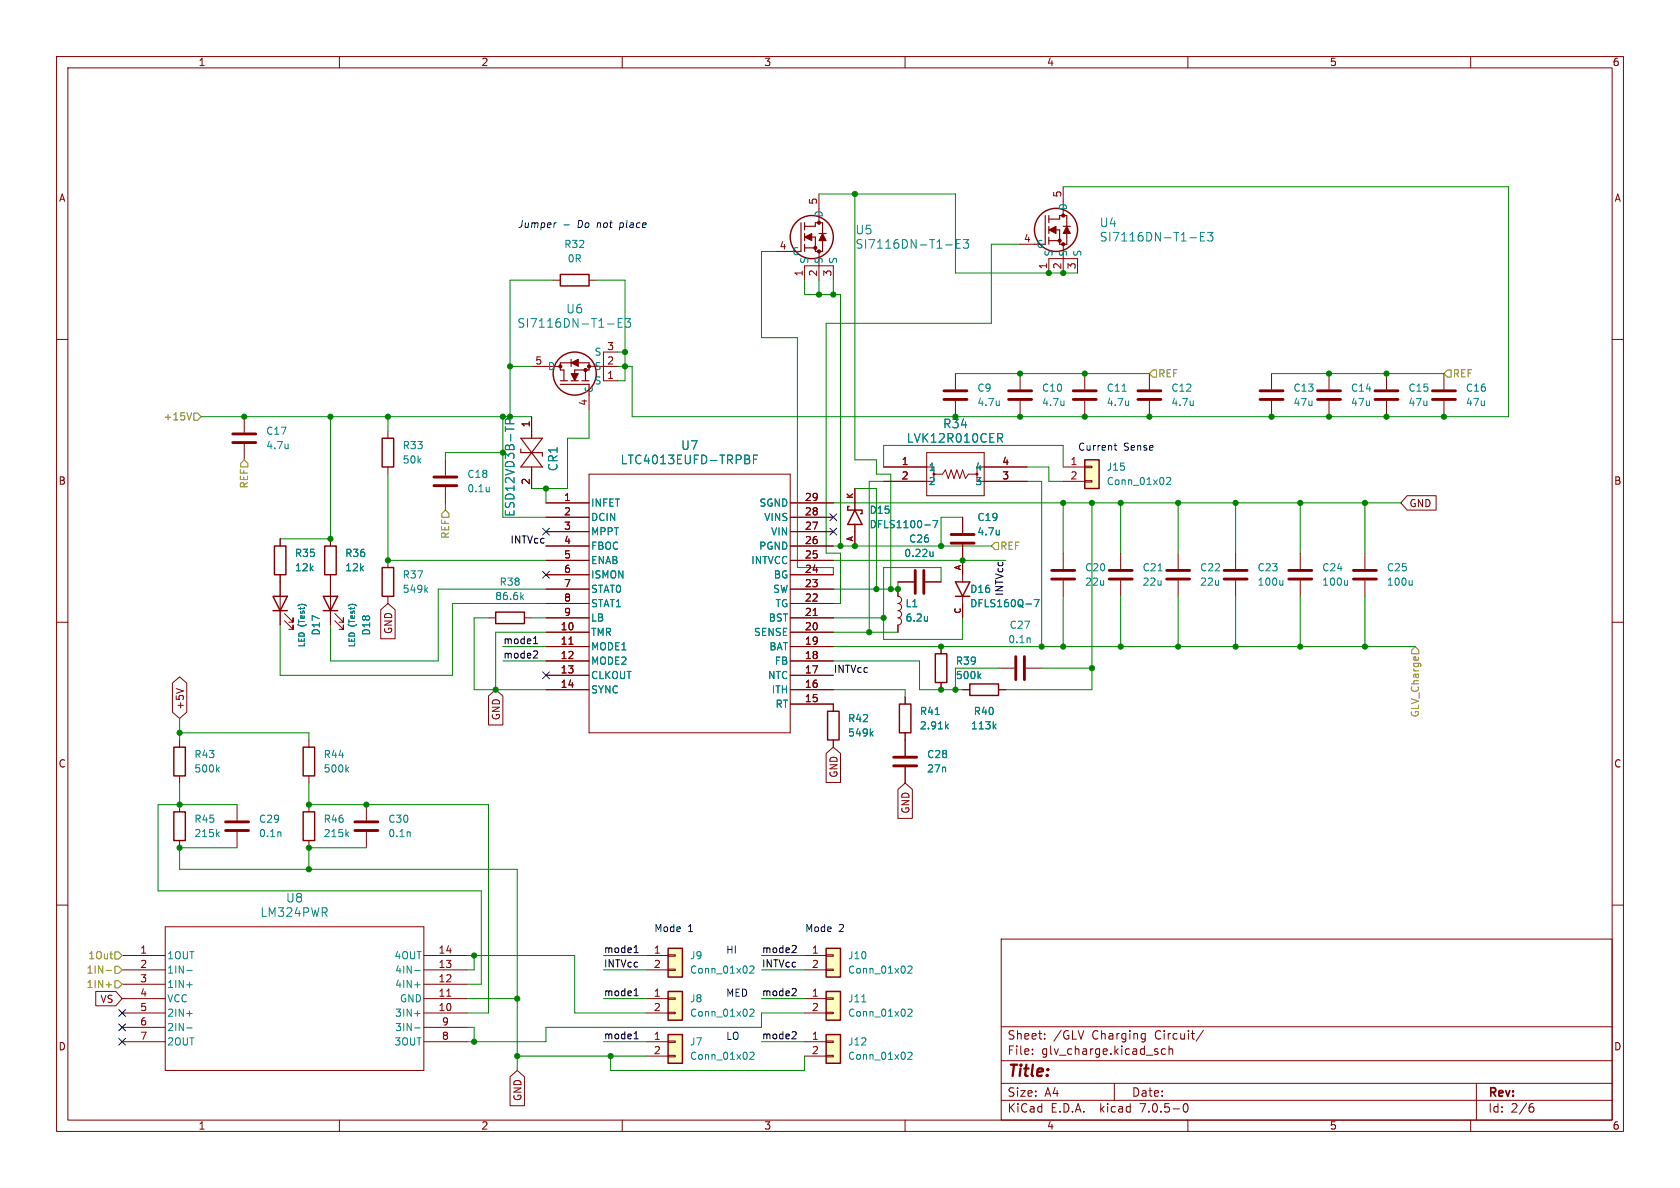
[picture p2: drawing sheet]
<svg xmlns="http://www.w3.org/2000/svg" width="297mm" height="210mm" viewBox="0 0 297 210" stroke-linecap="round" stroke-linejoin="round" font-family="sans-serif">
<g fill="none" stroke="#840000" stroke-width=".18">
<path d="M10 10h277v190h-277zM12 12h273v186h-273zM60 10v2M110 10v2M160 10v2M210 10v2M260 10v2M144.8 34.3v5.1M188 33v5.1M10 60h2M97.8 49.5h1.3M104.1 49.5h1.3"/>
<path d="M137.2 44.5h2.5M142.2 49.5v-2.5h5.1v2.5M144.8 44.5v5M180.3 43.2h2.6M185.4 48.3v-2.6h5.1v2.6M188 43.2v5.1M285 60h2M43.2 73.7v2.8M43.2 78.5v2.8M68.6 76.2v1.3M94 64.8h5.1M94 73.7v2.5"/>
<path d="M104.1 69.9v2.5M104.1 64.7l5.1 .1M109.2 62.2h-2.5v5.1h2.5M168.9 66v2.8M168.9 70.9v2.8M180.3 66v2.8M180.3 70.9v2.8M191.8 66v2.8M191.8 70.9v2.8M203.2 66v2.8M203.2 70.9v2.8M224.8 66v2.8"/>
<path d="M224.8 70.9v2.8M234.9 66v2.8M234.9 70.9v2.8M245.1 66v2.8M245.1 70.9v2.8M255.3 66v2.8M255.3 70.9v2.8M49.5 95.3v1.2M58.4 95.3v1.2M68.6 82.6v1.2M68.6 99.1v1.2M78.7 81.3v2.8"/>
<path d="M78.7 86.1v2.8M94 83.8v2.6M96.5 88.9h7.6M96.5 91.4h7.6M96.5 99.1h7.6M96.5 96.5h7.6M96.5 94h7.6M104.1 83.8h35.6v45.7h-35.6zM139.7 88.9h7.6M139.7 91.4h7.6M139.7 99.1h7.6M139.7 96.5h7.6"/>
<path d="M139.7 94h7.6M151.1 86.4v2.5M151.1 94v2.5M156.2 85.1h7.6M156.2 82.6h7.6M163.8 80h10.2v7.6h-10.2zM165.1 83.8h1.5l.5-.7 .5 1.5 .5-1.5 .6 1.5 .5-1.5 .5 1.5 .5-1.5 .5 1.5 .5-.8h1.5M165.1 82.6v2.5M170.2 91.4v2.8M170.2 96.3v6.6M181.6 82.6h-8.9v2.5h8.9M188 97.8v2.8"/>
<path d="M188 85.1h3.8M188 82.6h3.8M191.8 85h1.2v.2h-1.2zM191.8 82.4h1.2v.3h-1.2zM198.1 97.8v2.8M208.3 97.8v2.8M218.4 97.8v2.8M229.9 97.8v2.8M241.3 97.8v2.8M248.8 87.6h5.1v2.6h-5.1l-1.2-1.3zM10 110h2M49.5 101.6v8.9"/>
<path d="M50.3 109.7l1.5 1.6v-.8v.8h-.7M50.3 108.5l1.5 1.5v-.8v.8h-.7M58.4 101.6v8.9M59.2 109.7l1.5 1.6v-.8v.8h-.8M59.2 108.5l1.5 1.5v-.8v.8h-.8M67.3 107.8l1.3-1.1 1.3 1.1v5.1h-2.6zM68.6 105.4v1.3M86.4 109.2h1.2M92.7 109.2h1.3M96.5 111.8h7.6M96.5 114.3h7.6M96.5 116.8h7.6"/>
<path d="M96.5 119.4h7.6M96.5 109.2h7.6M96.5 106.7h7.6M96.5 104.1h7.6M96.5 101.6h7.6M100.6 113.9h.7M139.7 111.8h7.6M139.7 114.3h7.6M139.7 116.8h7.6M139.7 119.4h7.6M139.7 109.2h7.6M139.7 106.7h7.6"/>
<path d="M139.7 104.1h7.6M139.7 101.6h7.6M143.8 108.8h.7M158.7 104.1v1.3a.64 .64 0 0 1 .7 .6 .64 .64 0 0 1-.7 .7 .64 .64 0 0 1 .7 .6 .64 .64 0 0 1-.7 .7 .64 .64 0 0 1 .7 .6 .64 .64 0 0 1-.7 .6 .64 .64 0 0 1 .7 .7 .64 .64 0 0 1-.7 .6v1.3M158.7 102.9h2.8M163.6 102.9h2.8M166.4 114.3v1.3M170.2 105.4v3.8M176.5 118.1h2.8M181.4 118.1h2.7M188 102.6v2.8M198.1 102.6v2.8"/>
<path d="M208.3 102.6v2.8M218.4 102.6v2.8M229.9 102.6v2.8M241.3 102.6v2.8M285 110h2M30.5 120.8l1.2-1.1 1.3 1.1v5.1l-1.3 1.1-1.2-1.1zM31.2 121.7l1.2 .4M31.7 130.8v1.3M31.7 137.2v1.2M54.6 130.8v1.3M54.6 137.2v1.2M86.4 123l1.2-1.1 1.3 1.1v5.2h-2.5z"/>
<path d="M96.5 121.9h7.6M139.7 121.9h7.6M139.7 124.5h7.6v1.2M146 133.2l1.3-1.1 1.3 1.1v5.1h-2.6zM147.3 130.8v1.3M158.7 139.5l1.3-1.1 1.3 1.1v5.2h-2.6zM160 123.2v1.3M160 129.5v4.1M160 135.6v2.8M166.4 120.7v1.2M170.2 121.9h1.2M176.5 121.9h1.3"/>
<path d="M10 160h2M31.7 142.2v1.3M31.7 148.6v1.3M41.9 142.2v2.8M41.9 147.1v2.8M54.6 142.2v1.3M54.6 148.6v1.3M64.8 142.2v2.8M64.8 147.1v2.8M285 160h2M16.9 175.3h3.6l1.1 1.2-1.1 1.3h-3.6zM21.6 176.5h7.6"/>
<path d="M21.6 179.1h7.6M21.6 168.9h7.6M21.6 171.5h7.6M21.6 174h7.6M29.2 163.8h45.7v25.4h-45.7zM74.9 176.5h7.6M74.9 179.1h7.6M74.9 168.9h7.6M74.9 171.5h7.6M74.9 174h7.6M79 176.1h.7M114.3 176.5h3.8"/>
<path d="M114.3 179.1h3.8M114.3 168.9h3.8M114.3 171.5h3.8M118.1 178.9h1.3v.3h-1.3zM118.1 176.4h1.3v.3h-1.3zM118.1 171.3h1.3v.3h-1.3zM118.1 168.8h1.3v.2h-1.3zM142.2 176.5h3.8M142.2 179.1h3.8M142.2 168.9h3.8M142.2 171.5h3.8M146 171.3h1.3v.3h-1.3z"/>
<path d="M146 168.8h1.3v.2h-1.3zM146 178.9h1.3v.3h-1.3zM146 176.4h1.3v.3h-1.3zM177 166h108v32h-108zM21.6 184.2h7.6M21.6 181.6h7.6M60 198v2M74.9 184.2h7.6M74.9 181.6h7.6M90.2 190.3l1.2-1.1 1.3 1.1v5.2h-2.5zM110 198v2M114.3 184.2h3.8"/>
<path d="M114.3 186.7h3.8M118.1 186.6h1.3v.2h-1.3zM118.1 184h1.3v.3h-1.3zM142.2 184.2h3.8M142.2 186.7h3.8M146 186.6h1.3v.2h-1.3zM146 184h1.3v.3h-1.3zM160 198v2M177 194.5h108M177 191.5h108M177 187.5h108M177 181.5h108"/>
<path d="M182.5 186.3v.1M182.5 185.5v.1M184.7 183.6v.1M184.7 182.8v.1M197 191.5v3M202 182.7l.5 .1M202.5 182.7v1.2l-.2 .2-.3 .1M202.5 183.6l-.5 .1M204.7 186v.3M206 185.5l-.4-.1-.3 .3v.4l.2 .2h.5M206.7 185.5l.2-.1 .3 .1 .1 .9M206.7 184.9v1.5"/>
<path d="M209.3 195.2l.2-.1a.81 .81 0 0 1 .6 .6 .81 .81 0 0 1-.3 .8l-.1 .1a.81 .81 0 0 1-.4-1.4zM210 198v2M212.7 182.1l-1.2 2M260 198v2M261 191.5v6.5M270.5 195.7h.4l.3 .3-.2 .5h-.5M271 195.1l-.5 .1"/>
</g>
<g fill="none" stroke="#840000" stroke-width=".25">
<path d="M99.1 48.5h5v2h-5zM67.6 77.5h2v5.1h-2zM48.5 96.5h2v5.1h-2zM57.4 96.5h2v5.1h-2zM150.1 89.5h-.2v.7h2.5v.6h-.3M151.1 88.9v1.3M151.1 92.7v1.3M151.1 90.2l1.3 2.5h-2.5zM191.8 81.3h2.5v5.1h-2.5zM48.3 105.4h2.5l-1.3 2.6zM48.3 108h2.5M57.1 105.4h2.6l-1.3 2.6z"/>
<path d="M57.1 108h2.6M67.6 100.3h2v5.1h-2zM87.6 108.2h5.1v2h-5.1zM165.4 115.6h2v5.1h-2zM168.9 102.9h2.5l-1.2 2.5zM168.9 105.4h2.5M30.7 132.1h2.1v5.1h-2.1zM53.6 132.1h2v5.1h-2zM146.3 125.7h2v5.1h-2zM159 124.5h2v5h-2zM171.4 120.9h5.1v2h-5.1zM30.7 143.5h2.1v5.1h-2.1z"/>
<path d="M53.6 143.5h2v5.1h-2zM118.1 175.3h2.5v5h-2.5zM118.1 167.6h2.5v5.1h-2.5zM146 167.6h2.6v5.1h-2.6zM146 175.3h2.6v5h-2.6zM118.1 182.9h2.5v5.1h-2.5zM146 182.9h2.6v5.1h-2.6z"/>
<circle cx="143.5" cy="41.9" r="3.8"/>
<circle cx="186.7" cy="40.6" r="3.8"/>
<circle cx="101.6" cy="66" r="3.8"/>
</g>
<g fill="none" stroke="#008484" stroke-width=".18">
<path d="M107.4 57.3h1.2M109.3 57h.5M110 56.3h-.7v1.5h.7M110.5 56.3h1l-.5 .6 .4 .1v.7l-.2 .1h-.5l-.2-.1M167.2 43.3h1.1M169.1 43.1h.5M169.8 42.4h-.7v1.5h.7M170.3 42.4h.9l-.5 .5 .5 .2v.6l-.2 .2h-.5l-.2-.2M210.4 42h1.1M212.2 41.8h.6M213 41.1h-.8v1.5h.8M213.5 41.1h.9l-.5 .6 .5 .1v.7l-.3 .1h-.4l-.2-.1"/>
<path d="M90.1 74.9v-.7l-.2-.2-.4 .1-.2 .2v.6h1.6M176.4 76.6h.6l.3 .3-.2 .5h-.7M176.7 77.4l.6 .8M132.5 81.3v.5M133.2 81.2h.5M133.9 80.5h-.7v1.5M163.5 92.8h.9M164.9 92h.9l-.6 1.3M164.9 97.5v.9M164.9 98.2l-.3 .2M206.2 84.5l.5-.1 .3 .4-.8 .9h.8M75.2 104.2l.4 .5"/>
<path d="M75.6 103.9l-.5 .5M92.2 105.5l.4 .5M92.6 105.1l-.5 .5M173 119.5l.4 .5M173.4 119.1l-.5 .5M182.8 106h.9l-.6 1.3M226.8 102.6v.8M226.8 103.3l-.2 .1M238.2 102.6v.8M238.2 103.3l-.2 .1M249.7 102.6v.8M249.7 103.3l-.2 .1"/>
<path d="M38.4 136l.4 .5M38.8 135.6l-.5 .5M61.3 136l.3 .5M61.6 135.6l-.4 .5M154 129.6l.3 .5M154.3 129.3l-.4 .5M167.3 128.4l.4 .4M167.7 128l-.5 .5M175.7 128.4l.4 .4M176.1 128l-.5 .5M38.4 147.4l.4 .5M38.8 147.1l-.5 .4"/>
<path d="M61.3 147.4l.3 .5M61.6 147.1l-.4 .4M33 179.2h1M33 174.1h1M33 171.5h1M73.3 179.2h1M73.3 174.1h1M73.3 171.5h1M132.6 170.9l.5-.1 .2 .3-.8 .9h.8M132.6 178.5l.5-.1 .2 .3-.8 .9h.8M152.4 177.1h.7M160.5 178.5l.5-.1 .2 .3-.7 .9h.7"/>
<path d="M160.5 170.9l.5-.1 .2 .3-.7 .9h.7M33 181.7h1M73.3 181.7h1M132.6 186.1l.5-.1 .2 .4-.8 .9h.8M160.5 186.1l.5-.1 .2 .4-.7 .9h.7"/>
</g>
<g fill="#ffffc2" stroke="#ffffc2" stroke-width=".18">
<path d="M118.1 182.9h2.5v5.1h-2.5z"/>
<path d="M118.1 175.3h2.5v5h-2.5z"/>
<path d="M118.1 167.6h2.5v5.1h-2.5z"/>
<path d="M146 167.6h2.6v5.1h-2.6z"/>
<path d="M146 182.9h2.6v5.1h-2.6z"/>
<path d="M191.8 81.3h2.5v5.1h-2.5z"/>
<path d="M146 175.3h2.6v5h-2.6z"/>
</g>
<g fill="none" stroke="#840000" stroke-width=".51">
<path d="M41.1 78.2h4.1M41.1 76.7h4.1M166.9 70.6h4M166.9 69.1h4M178.3 70.6h4.1M178.3 69.1h4.1M189.7 70.6h4.1M189.7 69.1h4.1M201.2 70.6h4M201.2 69.1h4M222.8 70.6h4M222.8 69.1h4"/>
<path d="M232.9 70.6h4.1M232.9 69.1h4.1M243.1 70.6h4M243.1 69.1h4M253.2 70.6h4.1M253.2 69.1h4.1M76.7 85.9h4.1M76.7 84.3h4.1M168.1 96h4.1M168.1 94.5h4.1M161.8 100.8v4.1M163.3 100.8v4.1"/>
<path d="M179.6 116.1v4M181.1 116.1v4M185.9 100.8h4.1M185.9 102.4h4.1M196.1 100.8h4.1M196.1 102.4h4.1M206.2 100.8h4.1M206.2 102.4h4.1M216.4 100.8h4.1M216.4 102.4h4.1M227.8 100.8h4.1M227.8 102.4h4.1"/>
<path d="M239.3 100.8h4M239.3 102.4h4M158 135.4h4.1M158 133.9h4.1M39.9 146.8h4M39.9 145.3h4M62.7 146.8h4.1M62.7 145.3h4.1"/>
</g>
<g fill="none" stroke="#840000" stroke-width=".2">
<path d="M141.6 39.4v5.1M142.2 39.4v1.2M184.8 38.1v5.1M185.4 38.1v1.3M185.4 38.7h1.9v-.6h1.3v1.9M142.2 40h1.9v-.6h1.3v1.9M142.2 41.3v1.2M142.2 43.2v1.3M142.2 43.8h1.9M143.5 41.9h.6v2.6h1.3v-2M144.8 41.3h1.2M185.4 40v1.3"/>
<path d="M185.4 41.9v1.3M185.4 42.5h1.9M186.7 40.6h.6v2.6h1.3v-1.9M188 40h1.2M92.1 77.5l3.8 5.1h-3.8l3.8-5.1zM92.1 79.4v.6h3.8v.6M94 76.2v1.3M99.1 67.9h5M99.1 67.3h1.2M101 67.3h1.2M101 64.1h-1.9v1.3h.6v1.9M101 63.5v1.3"/>
<path d="M102.2 64.1h1.9v1.3h-2.5v.6M102.9 67.3h1.2M103.5 65.4v1.9M94 82.6v1.2"/>
</g>
<g fill="#840000" stroke="#840000" stroke-width=".18">
<path d="M185.4 40.6l1.3-.6v1.3z"/>
<path d="M188.6 40l.6 1.3h-1.2z"/>
<path d="M142.2 41.9l1.3-.6v1.2z"/>
<path d="M145.4 41.3l.6 1.2h-1.2z"/>
<path d="M101 66h1.2l-.6 1.3z"/>
<path d="M101 64.1l1.2-.6v1.3z"/>
<circle cx="187.3" cy="42.5" r=".28"/>
<circle cx="188" cy="43.2" r=".28"/>
<circle cx="188" cy="38.1" r=".28"/>
<circle cx="144.1" cy="43.8" r=".28"/>
<circle cx="144.8" cy="44.5" r=".28"/>
<circle cx="144.8" cy="39.4" r=".28"/>
<circle cx="103.5" cy="65.4" r=".28"/>
<circle cx="104.1" cy="64.8" r=".28"/>
<circle cx="99.1" cy="64.8" r=".28"/>
</g>
<g fill="none" stroke="#848400" stroke-width=".18">
<path d="M33.9 73l-.4 1.2M34.3 73h.6l.7 .7-.7 .6h-.6zM203.8 65.4h.7v1.3h-.7l-.6-.7zM255.9 65.4h.6v1.3h-.6l-.6-.7zM43.2 81.3l.6 .6v.7h-1.3v-.7zM78.7 90.2l.7 .6v.6h-1.3v-.6zM175.9 95.9h.6v1.3h-.6l-.6-.7zM250.2 114.3l.6 .6v.7h-1.2v-.7zM18.8 174.1h.9M18.8 171.5h.9M20.3 168.3h.7l.6 .6-.6 .6h-.7zM20.3 173.4h.7l.6 .6-.6 .6h-.7z"/>
<path d="M20.3 170.8h.7l.6 .7-.6 .6h-.7z"/>
</g>
<path d="M94.3 113.8h.7M94.6 112.7l.1-.2v1.3M94.8 115.1l.2 .2v.3l-.7 .7h.7M112.1 168.4h.7M112.1 176h.7M112.3 167.3l.2-.2v1.3M112.3 174.9l.2-.2v1.3M140.5 167.1l.3 .3-.1 .3-.7 .7h.8M140.5 174.7l.3 .3-.1 .3-.7 .7h.8M112.1 183.6h.7M112.3 182.5l.2-.1v1.2M140.5 182.4l.3 .2-.1 .3-.7 .7h.8" fill="none" stroke="#000" stroke-width=".18"/>
<path d="M98.4 39.4h-.3M99.7 39.7h1M197 78.7h.4M197.1 78.3v1.1l.3 .2" fill="none" stroke="#0000c2" stroke-width=".18"/>
<g fill="none" stroke="#008400" stroke-width=".18">
<path d="M144.8 34.3h24.1v14h21.6M151.1 34.3v47h3.8v2.5h2.6v20.3M188 33h78.7v40.7h-154.9v-8.9h-2.6M97.8 49.5h-7.6v24.2M105.4 49.5h5.1v17.8h-1.3M137.2 44.5h-2.6v15.2h6.4v40.6h6.3v1.3M142.2 49.5v2.6h6.4v44.4M144.8 49.5v2.6M147.3 49.5v2.6M180.3 43.2h-5v14h-29.3v40.6h2.6v8.9h-1.3M35.6 73.7h58.4M58.4 73.7v21.6h-8.9"/>
<path d="M68.6 73.7v2.5M88.9 73.7v17.7h7.6M90.2 64.8h3.8M104.1 72.4v5.1h-3.8v8.9h-6.3M109.2 62.2h1.3M168.9 66h34.3M224.8 66h30.5M68.6 83.8v15.3h27.9M78.7 88.9v1.3M88.9 80h-10.2v1.3M96.5 86.4v2.5M147.3 99.1h30.5"/>
<path d="M147.3 88.9h100.3M147.3 96.5h28M151.1 86.4h3.8v17.7M156.2 82.6v-3.9h31.8v3.9M156.2 85.1h-2.5v26.7M170.2 91.4h-3.8v5.1M181.6 82.6h3.8v2.5h2.6M181.6 85.1h2.5v29.2M188 88.9v8.9M193 88.9v33h-15.2M198.1 88.9v8.9M208.3 88.9v8.9"/>
<path d="M218.4 88.9v8.9M229.9 88.9v8.9M241.3 88.9v8.9M86.4 109.2h-2.6v12.7h12.7M88.9 116.8h7.6M88.9 114.3h7.6M94 109.2h2.5M96.5 104.1h-19v12.7h-19.1v-6.3M96.5 106.7h-16.5v12.7h-30.5v-8.9M96.5 111.8h-8.9v10.1M147.3 109.2h8.9M147.3 111.8h11.4"/>
<path d="M147.3 116.8h15.3v5.1h7.6M147.3 114.3h102.9M158.7 102.9v1.2h-11.4M166.4 102.9v-2.6h-10.2v12.7h14v-3.8M176.5 118.1h-7.6v3.8M184.1 118.1h8.9M188 105.4v8.9M198.1 105.4v8.9M208.3 105.4v8.9M218.4 105.4v8.9M229.9 105.4v8.9M241.3 105.4v8.9"/>
<path d="M31.7 129.5h22.9v1.3M31.7 127v3.8M31.7 138.4v3.8M54.6 138.4v3.8h31.8v36.9h-3.9M147.3 121.9h12.7v1.3M41.9 149.9h-10.2v3.8h59.7v35.5M41.9 142.2h-14v15.3h57.2v16.5h-2.6M64.8 149.9h-10.2v3.8M82.5 168.9h19.1v10.2h12.7M82.5 176.5h8.9M83.8 168.9v2.6h-1.3M106.7 171.5h7.6"/>
<path d="M106.7 168.9h7.6M106.7 176.5h7.6M134.6 171.5h7.6M134.6 168.9h7.6M134.6 176.5h7.6M142.2 179.1h-7.6v2.5h-38.1v2.6h-14M82.5 181.6h1.3v2.6M91.4 186.7h22.9M106.7 184.2h7.6M107.9 186.7v2.5h34.3v-2.5M134.6 184.2h7.6"/>
</g>
<g fill="none" stroke="#000084" stroke-width=".18">
<path d="M95.9 93.4l1.2 1.2M97.1 93.4l-1.2 1.2M146.7 90.8l1.2 1.2M146.7 93.4l1.2 1.2M147.9 90.8l-1.2 1.2M147.9 93.4l-1.2 1.2M95.9 101l1.2 1.2M95.9 118.8l1.2 1.2M97.1 101l-1.2 1.2M97.1 118.8l-1.2 1.2M21 178.5l1.2 1.2M22.2 178.5l-1.2 1.2"/>
<path d="M21 181l1.2 1.2M21 183.5l1.2 1.3M22.2 181l-1.2 1.2M22.2 183.5l-1.2 1.3"/>
</g>
<g fill="#008400" stroke="#008400" stroke-width=".18">
<circle cx="154.9" cy="104.1" r=".46"/>
<circle cx="158.7" cy="104.1" r=".46"/>
<circle cx="157.5" cy="104.1" r=".46"/>
<circle cx="156.2" cy="109.2" r=".46"/>
<circle cx="110.5" cy="62.2" r=".46"/>
<circle cx="148.6" cy="96.5" r=".46"/>
<circle cx="31.7" cy="149.9" r=".46"/>
<circle cx="31.7" cy="142.2" r=".46"/>
<circle cx="54.6" cy="153.7" r=".46"/>
<circle cx="54.6" cy="149.9" r=".46"/>
<circle cx="54.6" cy="142.2" r=".46"/>
<circle cx="31.7" cy="129.5" r=".46"/>
<circle cx="64.8" cy="142.2" r=".46"/>
<circle cx="87.6" cy="121.9" r=".46"/>
<circle cx="83.8" cy="184.2" r=".46"/>
<circle cx="91.4" cy="176.5" r=".46"/>
<circle cx="91.4" cy="186.7" r=".46"/>
<circle cx="107.9" cy="186.7" r=".46"/>
<circle cx="83.8" cy="168.9" r=".46"/>
<circle cx="88.9" cy="73.7" r=".46"/>
<circle cx="90.2" cy="73.7" r=".46"/>
<circle cx="68.6" cy="99.1" r=".46"/>
<circle cx="58.4" cy="95.3" r=".46"/>
<circle cx="68.6" cy="73.7" r=".46"/>
<circle cx="58.4" cy="73.7" r=".46"/>
<circle cx="43.2" cy="73.7" r=".46"/>
<circle cx="96.5" cy="86.4" r=".46"/>
<circle cx="90.2" cy="64.8" r=".46"/>
<circle cx="88.9" cy="80" r=".46"/>
<circle cx="110.5" cy="64.8" r=".46"/>
<circle cx="191.8" cy="73.7" r=".46"/>
<circle cx="203.2" cy="73.7" r=".46"/>
<circle cx="147.3" cy="52.1" r=".46"/>
<circle cx="188" cy="88.9" r=".46"/>
<circle cx="180.3" cy="73.7" r=".46"/>
<circle cx="185.4" cy="48.3" r=".46"/>
<circle cx="188" cy="48.3" r=".46"/>
<circle cx="151.1" cy="34.3" r=".46"/>
<circle cx="144.8" cy="52.1" r=".46"/>
<circle cx="180.3" cy="66" r=".46"/>
<circle cx="168.9" cy="73.7" r=".46"/>
<circle cx="191.8" cy="66" r=".46"/>
<circle cx="188" cy="114.3" r=".46"/>
<circle cx="198.1" cy="114.3" r=".46"/>
<circle cx="193" cy="118.1" r=".46"/>
<circle cx="208.3" cy="88.9" r=".46"/>
<circle cx="218.4" cy="88.9" r=".46"/>
<circle cx="229.9" cy="88.9" r=".46"/>
<circle cx="241.3" cy="88.9" r=".46"/>
<circle cx="218.4" cy="114.3" r=".46"/>
<circle cx="208.3" cy="114.3" r=".46"/>
<circle cx="229.9" cy="114.3" r=".46"/>
<circle cx="241.3" cy="114.3" r=".46"/>
<circle cx="166.4" cy="121.9" r=".46"/>
<circle cx="166.4" cy="114.3" r=".46"/>
<circle cx="168.9" cy="121.9" r=".46"/>
<circle cx="184.1" cy="114.3" r=".46"/>
<circle cx="170.2" cy="99.1" r=".46"/>
<circle cx="166.4" cy="96.5" r=".46"/>
<circle cx="153.7" cy="111.8" r=".46"/>
<circle cx="151.1" cy="96.5" r=".46"/>
<circle cx="245.1" cy="73.7" r=".46"/>
<circle cx="255.3" cy="73.7" r=".46"/>
<circle cx="234.9" cy="73.7" r=".46"/>
<circle cx="224.8" cy="73.7" r=".46"/>
<circle cx="198.1" cy="88.9" r=".46"/>
<circle cx="193" cy="88.9" r=".46"/>
<circle cx="245.1" cy="66" r=".46"/>
<circle cx="234.9" cy="66" r=".46"/>
</g>
<text font-size="2.8" fill="#840000" x="178" y="190.8">Title:</text>
<g font-size="2.1" fill="#008484">
<text x="151.2" y="41.6">U5</text>
<text x="194.4" y="40.3">U4</text>
<text x="151.2" y="44.1">SI7116DN-T1-E3</text>
<text x="194.4" y="42.9">SI7116DN-T1-E3</text>
<text x="91.4" y="58.1">SI7116DN-T1-E3</text>
<text x="100" y="55.6">U6</text>
<text x="166.7" y="75.9">R34</text>
<text x="98.7" y="83.4" transform="rotate(-90 98.7 83.4)">CR1</text>
<text x="109.7" y="82.2">LTC4013EUFD-TRPBF</text>
<text x="120.4" y="79.7">U7</text>
<text x="160.2" y="78.4">LVK12R010CER</text>
<text x="91.1" y="91.4" transform="rotate(-90 91.1 91.4)">ESD12VD3B-TP</text>
<text x="50.5" y="159.7">U8</text>
<text x="46" y="162.2">LM324PWR</text>
</g>
<g font-size="2.1" fill="#840000">
<text x="178" y="183.9">Sheet:</text>
<text x="186.2" y="183.9">/GLV</text>
<text x="192.9" y="183.9">Charging</text>
<text x="204.1" y="183.9">Circuit/</text>
<text x="178" y="186.6">File:</text>
<text x="184" y="186.6">glv_charge.kicad_sch</text>
<text x="178" y="196.8">KiCad</text>
<text x="178" y="194">Size:</text>
<text x="184.6" y="194">A4</text>
<text x="185.7" y="196.8">E.D.A.</text>
<text x="194.4" y="196.8">kicad</text>
<text x="200" y="194">Date:</text>
<text x="201.5" y="196.8">7.0.5-0</text>
<text x="263" y="194.2">Rev:</text>
<text x="263" y="196.8">Id:</text>
<text x="267" y="196.8">2/6</text>
</g>
<g font-size="1.8" fill="#840000">
<text x="35" y="11.8">1</text>
<text x="85" y="11.8">2</text>
<text x="135" y="11.8">3</text>
<text x="185" y="11.8">4</text>
<text x="235" y="11.8">5</text>
<text x="285" y="11.8">6</text>
<text x="10.4" y="35.8">A</text>
<text x="187.7" y="35" transform="rotate(-90 187.7 35)">5</text>
<text x="285.4" y="35.8">A</text>
<text x="144.5" y="36.2" transform="rotate(-90 144.5 36.2)">5</text>
<text x="137.8" y="44.2">4</text>
<text x="180.9" y="42.9">4</text>
<text x="185.2" y="47.7" transform="rotate(-90 185.2 47.7)">1</text>
<text x="187.7" y="47.7" transform="rotate(-90 187.7 47.7)">2</text>
<text x="190.2" y="47.7" transform="rotate(-90 190.2 47.7)">3</text>
<text x="142" y="48.9" transform="rotate(-90 142 48.9)">1</text>
<text x="144.5" y="48.9" transform="rotate(-90 144.5 48.9)">2</text>
<text x="147.1" y="48.9" transform="rotate(-90 147.1 48.9)">3</text>
<text x="94.6" y="64.5">5</text>
<text x="107.3" y="64.5">2</text>
<text x="107.3" y="62">3</text>
<text x="103.9" y="71.8" transform="rotate(-90 103.9 71.8)">4</text>
<text x="107.3" y="67.1">1</text>
<text x="93.7" y="75.6" transform="rotate(-90 93.7 75.6)">1</text>
<text x="159.4" y="82.3">1</text>
<text x="177.1" y="82.3">4</text>
<text x="189.2" y="82.3">1</text>
<text x="10.3" y="85.8">B</text>
<text x="93.7" y="85.8" transform="rotate(-90 93.7 85.8)">2</text>
<text x="99.7" y="88.6">1</text>
<text x="142.2" y="88.6">29</text>
<text x="159.4" y="84.8">2</text>
<text x="177.1" y="84.8">3</text>
<text x="189.2" y="84.8">2</text>
<text x="249.1" y="89.8">GND</text>
<text x="285.3" y="85.8">B</text>
<text x="99.7" y="91.2">2</text>
<text x="99.7" y="93.7">3</text>
<text x="142.2" y="93.7">27</text>
<text x="142.2" y="91.2">28</text>
<text x="99.7" y="96.3">4</text>
<text x="99.7" y="98.8">5</text>
<text x="99.7" y="101.3">6</text>
<text x="142.2" y="101.3">24</text>
<text x="142.2" y="98.8">25</text>
<text x="142.2" y="96.3">26</text>
<text x="99.7" y="103.9">7</text>
<text x="99.7" y="106.4">8</text>
<text x="142.2" y="106.4">22</text>
<text x="142.2" y="103.9">23</text>
<text x="69.5" y="112.1" transform="rotate(-90 69.5 112.1)">GND</text>
<text x="99.1" y="111.5">10</text>
<text x="99.7" y="109">9</text>
<text x="142.2" y="111.5">20</text>
<text x="142.2" y="109">21</text>
<text x="99.1" y="114">11</text>
<text x="99.1" y="116.6">12</text>
<text x="99.1" y="119.1">13</text>
<text x="142.2" y="119.1">17</text>
<text x="142.2" y="116.6">18</text>
<text x="142.2" y="114">19</text>
<text x="32.7" y="125.6" transform="rotate(-90 32.7 125.6)">+5V</text>
<text x="99.1" y="121.7">14</text>
<text x="142.2" y="124.2">15</text>
<text x="142.2" y="121.7">16</text>
<text x="88.5" y="127.3" transform="rotate(-90 88.5 127.3)">GND</text>
<text x="10.3" y="135.8">C</text>
<text x="148.2" y="137.5" transform="rotate(-90 148.2 137.5)">GND</text>
<text x="285.3" y="135.8">C</text>
<text x="160.9" y="143.9" transform="rotate(-90 160.9 143.9)">GND</text>
<text x="24.7" y="168.7">1</text>
<text x="24.7" y="171.2">2</text>
<text x="24.7" y="173.7">3</text>
<text x="77.5" y="173.7">12</text>
<text x="77.5" y="171.2">13</text>
<text x="77.5" y="168.7">14</text>
<text x="115.5" y="168.7">1</text>
<text x="115.5" y="171.2">2</text>
<text x="143.5" y="168.7">1</text>
<text x="143.5" y="171.2">2</text>
<text x="17.7" y="177.4">VS</text>
<text x="24.7" y="176.3">4</text>
<text x="24.7" y="178.8">5</text>
<text x="77.5" y="178.8">10</text>
<text x="77.5" y="176.3">11</text>
<text x="115.5" y="176.3">1</text>
<text x="115.5" y="178.8">2</text>
<text x="143.5" y="176.3">1</text>
<text x="143.5" y="178.8">2</text>
<text x="10.3" y="185.8">D</text>
<text x="24.7" y="181.4">6</text>
<text x="24.7" y="183.9">7</text>
<text x="78.1" y="183.9">8</text>
<text x="78.1" y="181.4">9</text>
<text x="115.5" y="183.9">1</text>
<text x="143.5" y="183.9">1</text>
<text x="285.3" y="185.8">D</text>
<text x="115.5" y="186.4">2</text>
<text x="143.5" y="186.4">2</text>
<text x="92.4" y="194.7" transform="rotate(-90 92.4 194.7)">GND</text>
<text x="35" y="199.8">1</text>
<text x="85" y="199.8">2</text>
<text x="135" y="199.8">3</text>
<text x="185" y="199.8">4</text>
<text x="235" y="199.8">5</text>
<text x="285" y="199.8">6</text>
</g>
<g font-size="1.8" fill="#0000c2">
<text x="91.4" y="40.4">Jumper</text>
<text x="102" y="40.4">Do not</text>
<text x="109.7" y="40.4">place</text>
<text x="190.5" y="79.8">Current</text>
<text x="198.5" y="79.8">Sense</text>
<text x="115.6" y="164.9">Mode</text>
<text x="121.5" y="164.9">1</text>
<text x="142.2" y="164.9">Mode</text>
<text x="148.2" y="164.9">2</text>
<text x="128.3" y="168.7">HI</text>
<text x="128.3" y="176.3">MED</text>
<text x="128.3" y="183.9">LO</text>
</g>
<g font-size="1.8" fill="#008484">
<text x="145.6" y="38.5" transform="rotate(-90 145.6 38.5)">D</text>
<text x="188.8" y="37.2" transform="rotate(-90 188.8 37.2)">D</text>
<text x="99.7" y="44">R32</text>
<text x="100.3" y="46.5">0R</text>
<text x="140" y="45.3">G</text>
<text x="143.1" y="46.7" transform="rotate(-90 143.1 46.7)">S</text>
<text x="145.6" y="46.7" transform="rotate(-90 145.6 46.7)">S</text>
<text x="148.1" y="46.7" transform="rotate(-90 148.1 46.7)">S</text>
<text x="183.1" y="44">G</text>
<text x="186.2" y="45.5" transform="rotate(-90 186.2 45.5)">S</text>
<text x="188.8" y="45.5" transform="rotate(-90 188.8 45.5)">S</text>
<text x="191.3" y="45.5" transform="rotate(-90 191.3 45.5)">S</text>
<text x="96.8" y="65.6">D</text>
<text x="105.1" y="65.6">S</text>
<text x="105.1" y="63.1">S</text>
<text x="105" y="69.6" transform="rotate(-90 105 69.6)">G</text>
<text x="105.1" y="68.1">S</text>
<text x="172.7" y="69.4">C9</text>
<text x="172.7" y="71.9">4.7u</text>
<text x="184.2" y="69.4">C10</text>
<text x="184.2" y="71.9">4.7u</text>
<text x="195.6" y="69.4">C11</text>
<text x="195.6" y="71.9">4.7u</text>
<text x="207" y="69.4">C12</text>
<text x="207" y="71.9">4.7u</text>
<text x="228.6" y="69.4">C13</text>
<text x="228.6" y="71.9">47u</text>
<text x="238.8" y="69.4">C14</text>
<text x="238.8" y="71.9">47u</text>
<text x="248.9" y="69.4">C15</text>
<text x="248.9" y="71.9">47u</text>
<text x="259.1" y="69.4">C16</text>
<text x="259.1" y="71.9">47u</text>
<text x="47" y="77">C17</text>
<text x="47" y="79.6">4.7u</text>
<text x="71.1" y="79.6">R33</text>
<text x="71.1" y="82.1">50k</text>
<text x="164.1" y="83.4">1</text>
<text x="172.4" y="83.4">4</text>
<text x="195.6" y="83.4">J15</text>
<text x="82.6" y="84.6">C18</text>
<text x="82.6" y="87.2">0.1u</text>
<text x="104.4" y="89.7">INFET</text>
<text x="134.2" y="89.7">SGND</text>
<text x="164.1" y="85.9">2</text>
<text x="172.4" y="85.9">3</text>
<text x="195.6" y="85.9">Conn_01x02</text>
<text x="104.4" y="92.3">DCIN</text>
<text x="104.4" y="94.8">MPPT</text>
<text x="135.1" y="92.3">VINS</text>
<text x="136.3" y="94.8">VIN</text>
<text x="153.7" y="91">D15</text>
<text x="153.7" y="93.5">DFLS1100-7</text>
<text x="172.7" y="92.3">C19</text>
<text x="172.7" y="94.8">4.7u</text>
<text x="52.1" y="98.6">R35</text>
<text x="52.1" y="101.2">12k</text>
<text x="61" y="98.6">R36</text>
<text x="61" y="101.2">12k</text>
<text x="104.4" y="97.3">FBOC</text>
<text x="104.4" y="99.9">ENAB</text>
<text x="132.8" y="99.9">INTVCC</text>
<text x="134.2" y="97.3">PGND</text>
<text x="159.8" y="98.6">0.22u</text>
<text x="160.7" y="96.1">C26</text>
<text x="191.8" y="101.2">C20</text>
<text x="201.9" y="101.2">C21</text>
<text x="212.1" y="101.2">C22</text>
<text x="222.3" y="101.2">C23</text>
<text x="233.7" y="101.2">C24</text>
<text x="245.1" y="101.2">C25</text>
<text x="71.1" y="102.4">R37</text>
<text x="71.1" y="105">549k</text>
<text x="87.5" y="106.2">86.6k</text>
<text x="88.3" y="103.7">R38</text>
<text x="104.4" y="102.4">ISMON</text>
<text x="104.4" y="105">STAT0</text>
<text x="104.4" y="107.5">STAT1</text>
<text x="136.7" y="105">SW</text>
<text x="136.8" y="102.4">BG</text>
<text x="137.1" y="107.5">TG</text>
<text x="160" y="107.5">L1</text>
<text x="171.5" y="105">D16</text>
<text x="171.5" y="107.5">DFLS160Q-7</text>
<text x="191.8" y="103.7">22u</text>
<text x="201.9" y="103.7">22u</text>
<text x="212.1" y="103.7">22u</text>
<text x="222.3" y="103.7">100u</text>
<text x="233.7" y="103.7">100u</text>
<text x="245.1" y="103.7">100u</text>
<text x="56.7" y="112.4" transform="rotate(-90 56.7 112.4)">D17</text>
<text x="65.6" y="112.4" transform="rotate(-90 65.6 112.4)">D18</text>
<text x="104.4" y="112.6">TMR</text>
<text x="104.4" y="110">LB</text>
<text x="133.3" y="112.6">SENSE</text>
<text x="135.9" y="110">BST</text>
<text x="160" y="110">6.2u</text>
<text x="178.2" y="113.9">0.1n</text>
<text x="178.4" y="111.3">C27</text>
<text x="104.4" y="115.1">MODE1</text>
<text x="104.4" y="117.7">MODE2</text>
<text x="136" y="115.1">BAT</text>
<text x="137" y="117.7">FB</text>
<text x="168.9" y="117.7">R39</text>
<text x="104.4" y="120.2">CLKOUT</text>
<text x="104.4" y="122.7">SYNC</text>
<text x="135.8" y="120.2">NTC</text>
<text x="136.4" y="122.7">ITH</text>
<text x="137.1" y="125.3">RT</text>
<text x="168.9" y="120.2">500k</text>
<text x="149.9" y="127.8">R42</text>
<text x="149.9" y="130.4">549k</text>
<text x="162.6" y="126.6">R41</text>
<text x="162.6" y="129.1">2.91k</text>
<text x="171.6" y="129.1">113k</text>
<text x="172.1" y="126.6">R40</text>
<text x="34.3" y="134.2">R43</text>
<text x="34.3" y="136.7">500k</text>
<text x="57.2" y="134.2">R44</text>
<text x="57.2" y="136.7">500k</text>
<text x="163.8" y="134.2">C28</text>
<text x="163.8" y="136.7">27n</text>
<text x="34.3" y="145.6">R45</text>
<text x="34.3" y="148.1">215k</text>
<text x="45.7" y="145.6">C29</text>
<text x="45.7" y="148.1">0.1n</text>
<text x="57.2" y="145.6">R46</text>
<text x="57.2" y="148.1">215k</text>
<text x="68.6" y="145.6">C30</text>
<text x="68.6" y="148.1">0.1n</text>
<text x="29.5" y="169.7">1OUT</text>
<text x="29.5" y="172.3">1IN-</text>
<text x="69.7" y="169.7">4OUT</text>
<text x="69.8" y="172.3">4IN-</text>
<text x="121.9" y="169.7">J9</text>
<text x="121.9" y="172.3">Conn_01x02</text>
<text x="149.9" y="169.7">J10</text>
<text x="149.9" y="172.3">Conn_01x02</text>
<text x="29.5" y="174.8">1IN+</text>
<text x="29.5" y="177.4">VCC</text>
<text x="29.5" y="179.9">2IN+</text>
<text x="69.8" y="179.9">3IN+</text>
<text x="69.8" y="174.8">4IN+</text>
<text x="70.7" y="177.4">GND</text>
<text x="121.9" y="177.4">J8</text>
<text x="121.9" y="179.9">Conn_01x02</text>
<text x="149.9" y="177.4">J11</text>
<text x="149.9" y="179.9">Conn_01x02</text>
<text x="29.5" y="182.4">2IN-</text>
<text x="29.5" y="185">2OUT</text>
<text x="69.7" y="185">3OUT</text>
<text x="69.8" y="182.4">3IN-</text>
<text x="121.9" y="185">J7</text>
<text x="149.9" y="185">J12</text>
<text x="121.9" y="187.5">Conn_01x02</text>
<text x="149.9" y="187.5">Conn_01x02</text>
</g>
<g font-size="1.8" fill="#848400">
<text x="204.7" y="66.9">REF</text>
<text x="256.7" y="66.9">REF</text>
<text x="28.9" y="74.5">+15V</text>
<text x="44" y="86.4" transform="rotate(-90 44 86.4)">REF</text>
<text x="79.6" y="95.3" transform="rotate(-90 79.6 95.3)">REF</text>
<text x="176.7" y="97.3">REF</text>
<text x="251" y="126.8" transform="rotate(-90 251 126.8)">GLV_Charge</text>
<text x="15.3" y="172.3">1IN-</text>
<text x="15.6" y="169.7">1Out</text>
<text x="15.3" y="174.8">1IN+</text>
</g>
<g font-size="1.8">
<text x="90.2" y="96.2">INTVcc</text>
<text x="177.5" y="105.4" transform="rotate(-90 177.5 105.4)">INTVcc</text>
<text x="88.9" y="114">mode1</text>
<text x="88.9" y="116.5">mode2</text>
<text x="147.3" y="119">INTVcc</text>
<text x="106.7" y="168.6">mode1</text>
<text x="106.7" y="171.1">INTVcc</text>
<text x="134.6" y="171.1">INTVcc</text>
<text x="134.6" y="168.6">mode2</text>
<text x="106.7" y="176.2">mode1</text>
<text x="134.6" y="176.2">mode2</text>
<text x="106.7" y="183.8">mode1</text>
<text x="134.6" y="183.8">mode2</text>
</g>
<g font-size="1.4" fill="#840000">
<text x="150.9" y="88.2" transform="rotate(-90 150.9 88.2)">K</text>
<text x="150.9" y="95.8" transform="rotate(-90 150.9 95.8)">A</text>
<text x="169.9" y="100.9" transform="rotate(-90 169.9 100.9)">A</text>
<text x="169.9" y="108.5" transform="rotate(-90 169.9 108.5)">C</text>
</g>
<g font-size="1.4" fill="#008484">
<text x="54" y="114.5" transform="rotate(-90 54 114.5)">LED (Test)</text>
<text x="62.9" y="114.5" transform="rotate(-90 62.9 114.5)">LED (Test)</text>
</g>
</svg>
